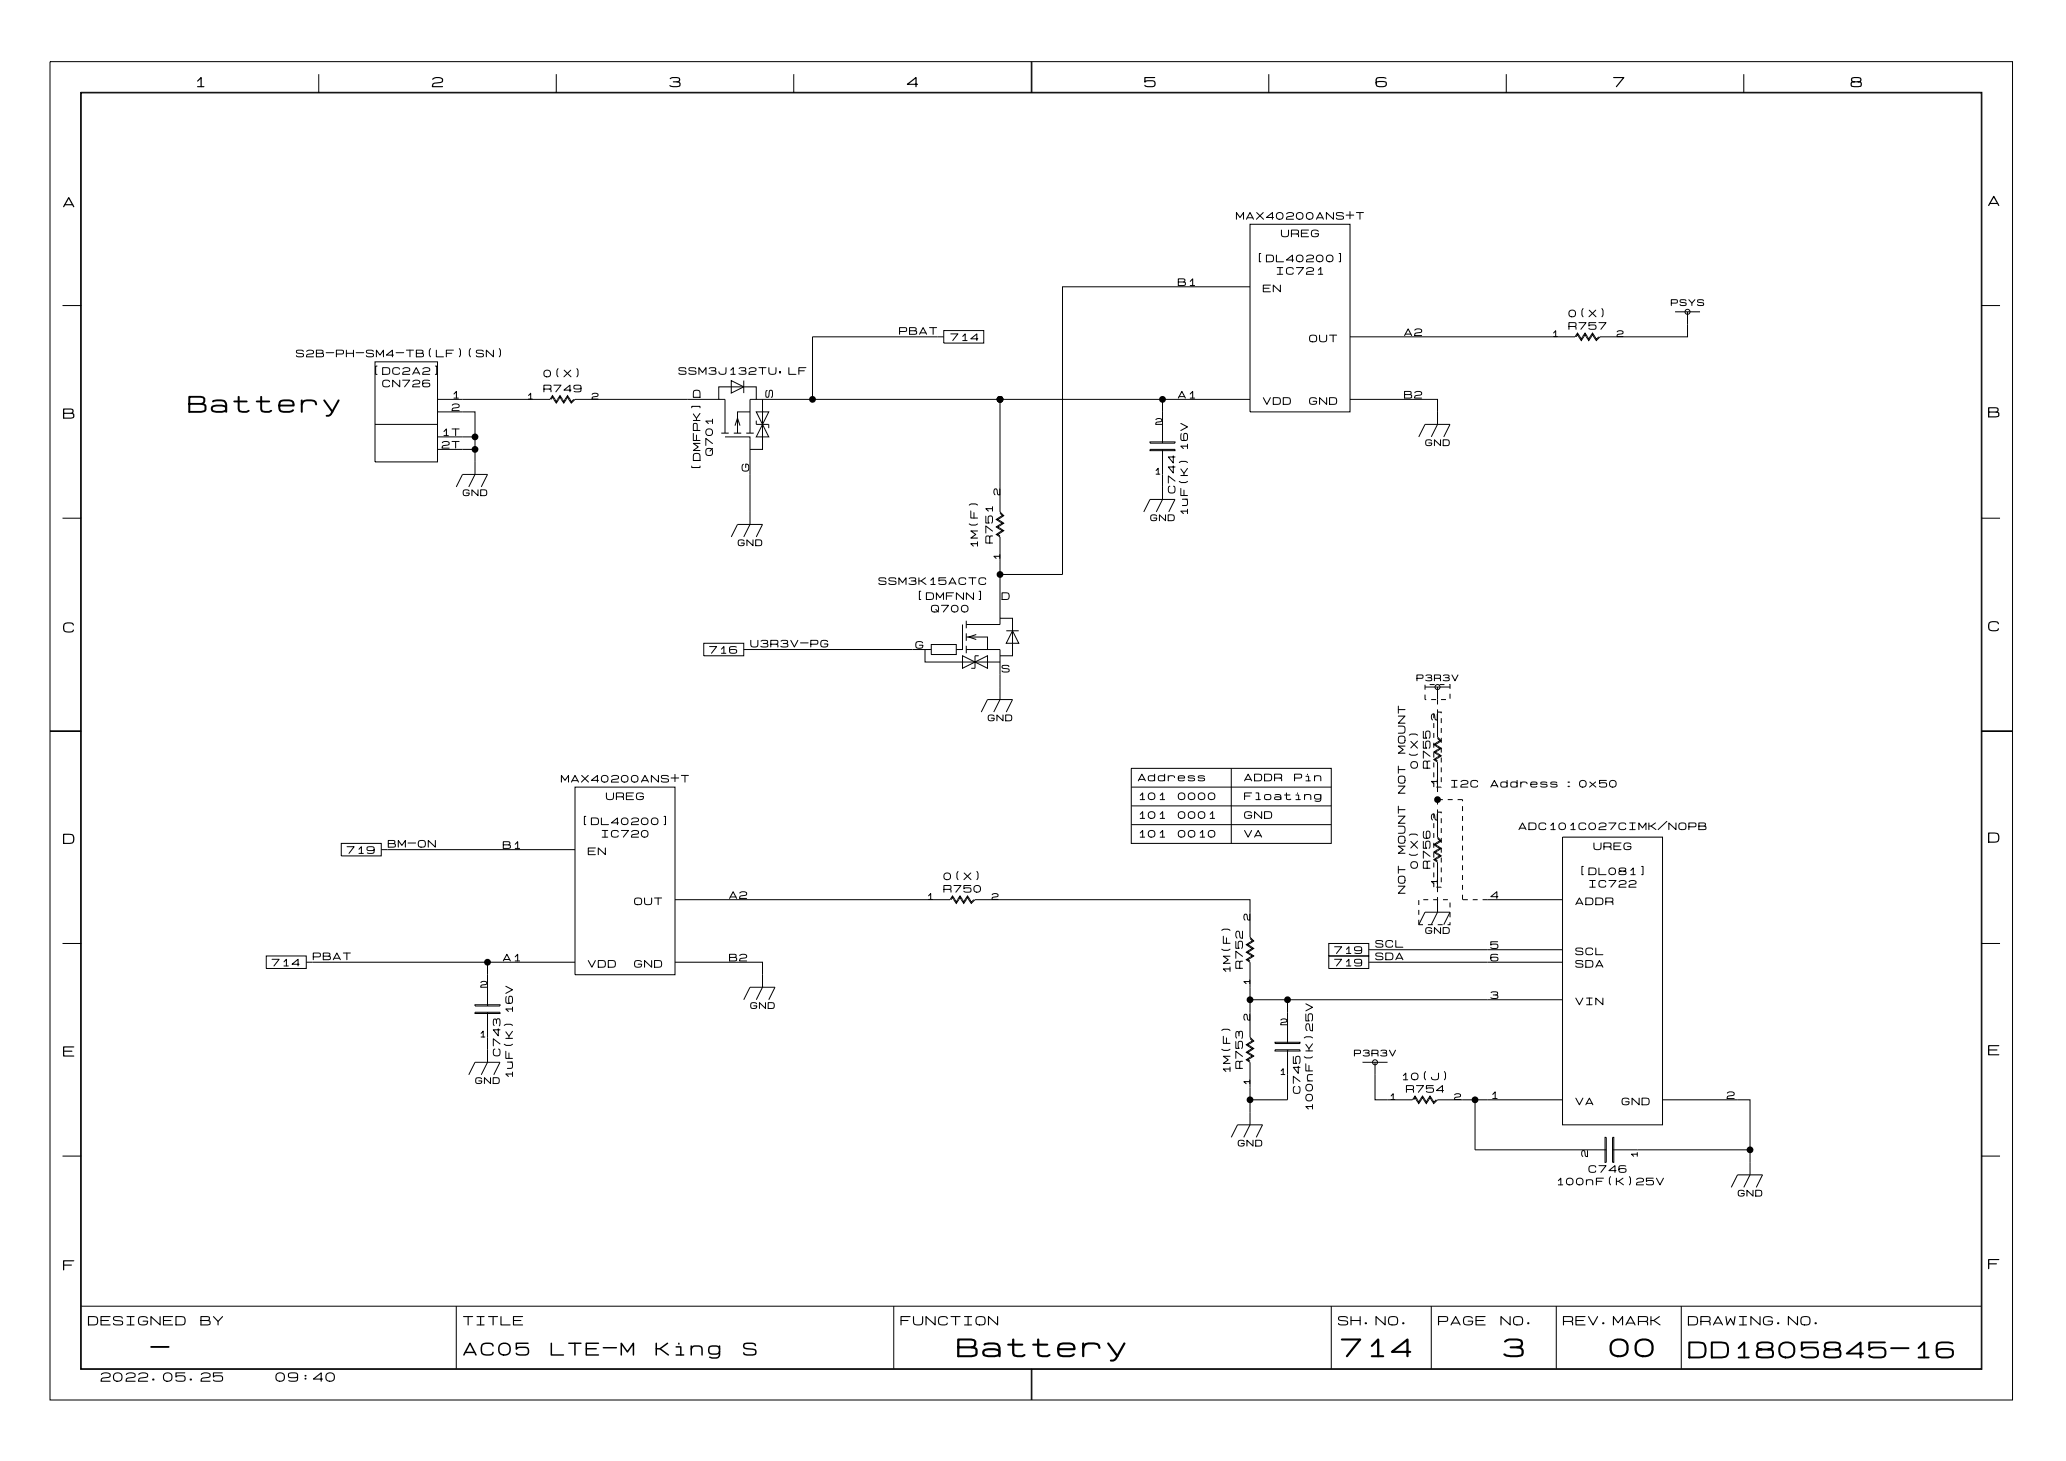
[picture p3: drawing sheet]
<svg xmlns="http://www.w3.org/2000/svg" width="420mm" height="297mm" viewBox="0 0 420 297" stroke-linecap="round" stroke-linejoin="round" font-family="sans-serif">
<g fill="none" stroke="#000" stroke-width=".2">
<path d="M10.2 12.5h398.7v271.8h-398.7zM16.4 18.7h386.3v259.4h-386.3zM16.5 18.9h386.1v259.1h-386.1zM64.8 15.1v3.8M113 15.1v3.8M161.3 15.1v3.8M209.5 12.5v6.4M209.7 12.5v6.4M257.8 15.1v3.8M306.1 15.1v3.8M354.3 15.1v3.8M254 45.5h20.3v38.1h-20.3z"/>
<path d="M254 58.2h-38.1v58.5h-12.7M12.7 62.1h3.8M76.2 73.5h12.7v20.3h-12.7zM148.6 77.3l2.5 1.3-2.5 1.2zM151.1 77.3v2.5M191.8 67.1h8.1v2.6h-8.1zM191.8 68.4h-26.7v12.7M274.3 68.4h45.7l.5-.8 .8 1.3 .8-1.3 .7 1.3 .8-1.3 .8 1.3 .5-.5M340.4 63.3h5M342.9 63.3v5.1h-17.8l-.7 .8-.8-1.3-.8 1.3-.7-1.3-.8 1.3-.8-1.3-.2 .5M402.6 62.1h3.8M76.2 86.2h12.7"/>
<path d="M88.9 81.1h22.9l.5-.8 .7 1.3 .8-1.3 .8 1.3 .7-1.3 .8 1.3 .5-.5M88.9 83.6h7.6v12.7l-1.3 2.6M92.7 98.9l1.3-2.6h5.1l-1.3 2.6M96.5 88.7h-7.6M96.5 91.3h-7.6M112 81.1l.3-.5 .7 1.3 .8-1.3 .8 1.3 .7-1.3 .8 1.3 .7-.8h30.5v6.9M146 81.1v-2.5h7.7v2.5M146.6 88h1.5M147.3 88.7h5.1v17.8l-1.3 2.5M149.1 88h1.5M149.4 86.4l.5-1.5 .5 1.5M151.6 88h1.6"/>
<path d="M152.4 83.6h-2.5v4.4M153.7 85.4v.8h2.5v.7M153.7 83.6h2.5l-1.3 2.6zM154.9 81.1v10.2h-2.5M154.9 86.2l1.3 2.5h-2.5zM203.2 81.1h33M203.2 81.1v22.9l.8 .7-1.3 .8 1.3 .7-1.3 .8 1.3 .8-1.3 .7 .5 .3M203.2 81.1h-50.8v6.9M233.7 91.3h5.1v.2h-5.1zM233.7 89.7h5.1v.3h-5.1zM236.2 91.3v10.1l-1.3 2.6M254 81.1h-17.8v8.9"/>
<path d="M274.3 81.1h17.8v5.1l-1.3 2.5M288.3 88.7l1.3-2.5h5l-1.2 2.5M12.7 105.2h3.8M148.6 109l1.3-2.5h5l-1.2 2.5M203.2 104.2l.5 .5-1.3 .8 1.3 .7-1.3 .8 1.3 .8-1.3 .7 .8 .5v17.8h-6.9M232.4 104l1.3-2.6h5.1l-1.3 2.6M402.6 105.2h3.8M143 130.6h8.1v2.6h-8.1zM151.1 131.9h38.1M188 131.9v2.5h15.2M189.2 130.9h5.1v2h-5.1zM195.6 133.2l2.5 1.2-2.5 1.3z"/>
<path d="M195.6 126.8v5.1h-1.3M196.3 129.4h4.4v2.5M196.3 126.1v1.5M196.3 128.6v1.5M196.3 131.1v1.6M196.3 131.9h6.9v10.2l-1.3 2.5M198.1 134.4l2.6-1.2v2.5zM198.4 128.9l-1.5 .5 1.5 .5M198.9 133.2h-.8v2.5h-.7M203.2 125.6h2.5v7.6h-2.5M204.5 128.1h2.5M205.7 128.1l1.3 2.5h-2.5z"/>
<path d="M289.6 139.1v1M289.6 139.5h5M290.5 139h1M292.1 139.5v3.6M292.5 139h1M294.5 139h.1v.9M10.2 148.4h6.3M10.2 148.5h6.3M116.8 159.8h20.4v38.1h-20.4zM199.4 144.6l1.3-2.5h5l-1.2 2.5M229.9 156h40.6v15.3h-40.6zM229.9 159.8h40.6"/>
<path d="M250.2 156v15.3M289.6 141.1v1h.2M290.8 142.1h1M291.3 144.8v1M291.3 146.8v1M291.3 148.8v1M291.3 150.8v1M291.3 152.8v1M291.3 154.8v1M291.3 156.8v1M291.3 158.8v1M292.1 144.6h.8v.2"/>
<path d="M292.1 144.1v5.6l.8 .7-1.3 .8 1.3 .8-1.3 .7 1.3 .8-1.3 .8 .5 .2M292.1 149.9l.5 .5-1.3 .8 1.3 .8-1.3 .7 1.3 .8-1.3 .8 .8 .5v6M292.8 142.1h1M292.9 159.8h-1M292.9 145.8v1M292.9 147.8v1M292.9 149.8v1M292.9 151.8v1M292.9 153.8v1M292.9 155.8v1M292.9 157.8v1M294.6 140.9v1"/>
<path d="M402.6 148.4h6.3M402.6 148.5h6.3M69.3 171.3h8.2v2.5h-8.2zM77.5 172.5h39.3M229.9 163.7h40.6M229.9 167.5h40.6M291.3 165.2v1M291.3 167.2v1M291.3 169.2v1M291.3 171.2v1M291.3 173.2v1M291.3 175.2v1"/>
<path d="M291.3 177.2v1M291.3 179.2v1M292.1 164.9h.8v.3M292.1 170.3l.5 .5-1.3 .7 1.3 .8-1.3 .7 1.3 .8-1.3 .8 .8 .5v6.1M292.1 164.4v5.6l.8 .8-1.3 .7 1.3 .8-1.3 .7 1.3 .8-1.3 .8 .5 .2M292.1 161.8v1.6M292.2 162.4h1M292.9 166.2v1M292.9 168.2v1M292.9 170.2v1M292.9 172.2v1M292.9 174.2v1"/>
<path d="M292.9 176.2v1M292.9 178.2v1M294.2 162.4h1M296.2 162.4h1v.3M297.2 163.7v1M297.2 165.7v1M297.2 167.7v1M297.2 169.7v1M297.2 171.7v1M297.2 173.7v1M297.2 175.7v1M297.2 177.7v1"/>
<path d="M297.2 179.7v1M317.5 170h20.3v58.4h-20.3zM12.7 191.6h3.8M54.1 194.1h8.1v2.6h-8.1zM62.2 195.4h36.9M116.8 195.4h-17.7v8.9M137.2 182.7h55.8l.5-.8 .8 1.3 .8-1.3 .7 1.3 .8-1.3 .8 1.3 .5-.5M137.2 195.4h17.7v5.1l-1.2 2.5M193.3 182.7l.2-.5 .8 1.3 .8-1.3 .7 1.3 .8-1.3 .8 1.3 .7-.8h55.9v7.6l.8 .8-1.3 .7 1.3 .8-1.3 .8 1.3 .7-1.3 .8 .5 .2M254 190.6l.5 .5-1.3 .7 1.3 .8-1.3 .8 1.3 .7-1.3 .8 .8 .5v15.2l.8 .8-1.3 .8 1.3 .7-1.3 .8 1.3 .8-1.3 .7 .5 .3M270 191.6h8.1v2.5h-8.1zM270 194.1h8.1v2.6h-8.1z"/>
<path d="M288.3 187.8h.8M288.3 182.8v1M288.3 184.8v1M288.3 186.8v1M289.2 182.7h1M290.1 187.8h1M291.2 182.7h1M292.1 182.2v3l-1.3 2.6M292.1 187.8h1M292.9 180.2h-1M293.2 182.7h1M294.6 187.3v.5h-.5"/>
<path d="M294.6 183.3v1M294.6 185.3v1M294.6 185.2h-5l-1.3 2.6M294.6 185.2l-1.2 2.6M297.2 181.7v1M297.3 182.7h1M299.3 182.7h1M317.5 182.7h-16.2M317.5 195.4h-39.4M317.5 192.9h-39.4M402.6 191.6h3.8M95.2 218.3l1.3-2.6h5.1l-1.3 2.6"/>
<path d="M96.5 205.6h5.1v.2h-5.1zM96.5 204h5.1v.3h-5.1zM99.1 205.6v10.1l-1.3 2.6M151.1 203l1.3-2.5h5.1l-1.3 2.5M254 210.9l.5 .5-1.3 .8 1.3 .7-1.3 .8 1.3 .8-1.3 .7 .8 .5v12.7l-1.3 2.6M254 203h63.5M259.1 213.2h5.1v.2h-5.1zM259.1 211.7h5.1v.2h-5.1zM261.6 203v8.9M261.6 213.2v10.1h-7.6M276.9 215.7h5M279.4 215.7v7.6h7.6l.5-.7 .8 1.2 .8-1.2 .7 1.2 .8-1.2 .7 1.2 .5-.5"/>
<path d="M12.7 234.8h3.8M250.2 231l1.3-2.6h5l-1.2 2.6M299.7 223.3v10.2h26.7M317.5 223.3h-25.4l-.8 .8-.7-1.3-.8 1.3-.7-1.3-.8 1.3-.8-1.3-.2 .5M326.1 231h.3v5h-.3zM327.7 231h.2v5h-.2zM337.8 223.3h17.8v15.3l-1.3 2.5M355.6 233.5h-27.9M402.6 234.8h3.8M351.8 241.1l1.3-2.5h5l-1.2 2.5M16.5 265.3h386.1M92.7 265.3v12.7"/>
<path d="M181.6 265.3v12.7M209.5 278v6.3M209.7 278v6.3M270.5 265.3v12.7M290.8 265.3v12.7M316.2 265.3v12.7M341.6 265.3v12.7"/>
<circle cx="342.9" cy="63.3" r=".51"/>
<circle cx="292.1" cy="139.5" r=".51"/>
<circle cx="279.4" cy="215.7" r=".51"/>
</g>
<g fill="#000">
<circle cx="96.5" cy="88.7" r=".7"/>
<circle cx="96.5" cy="91.3" r=".7"/>
<circle cx="165.1" cy="81.1" r=".7"/>
<circle cx="203.2" cy="81.1" r=".7"/>
<circle cx="236.2" cy="81.1" r=".7"/>
<circle cx="203.2" cy="116.7" r=".7"/>
<circle cx="292.1" cy="162.4" r=".7"/>
<circle cx="99.1" cy="195.4" r=".7"/>
<circle cx="254" cy="203" r=".7"/>
<circle cx="261.6" cy="203" r=".7"/>
<circle cx="254" cy="223.3" r=".7"/>
<circle cx="299.7" cy="223.3" r=".7"/>
<circle cx="355.6" cy="233.5" r=".7"/>
</g>
<g font-size="5.1">
<text x="194.3" y="276.3">Battery</text>
<text x="272.3" y="276.3">714</text>
<text x="305.3" y="276.3">3</text>
<text x="326.9" y="276.3">00</text>
</g>
<g font-size="4.6">
<text x="38.1" y="84.4">Battery</text>
<text x="30.5" y="276.2">-</text>
<text x="342.9" y="276.5">DD1805845-16</text>
</g>
<g font-size="3.6">
<text x="94" y="275.8">AC05</text>
<text x="111.8" y="275.8">LTE-M</text>
<text x="133.1" y="275.8">King</text>
<text x="150.8" y="275.8">S</text>
</g>
<g font-size="2.8">
<text x="39.4" y="18.1">1</text>
<text x="87.6" y="18.1">2</text>
<text x="135.9" y="18.1">3</text>
<text x="184.1" y="18.1">4</text>
<text x="232.4" y="18.1">5</text>
<text x="279.4" y="18.1">6</text>
<text x="327.7" y="18.1">7</text>
<text x="375.9" y="18.1">8</text>
<text x="12.7" y="42.5">A</text>
<text x="403.9" y="42.2">A</text>
<text x="12.7" y="85.4">B</text>
<text x="403.9" y="85.1">B</text>
<text x="12.7" y="128.8">C</text>
<text x="403.9" y="128.6">C</text>
<text x="12.7" y="171.7">D</text>
<text x="403.9" y="171.5">D</text>
<text x="12.7" y="214.9">E</text>
<text x="403.9" y="214.7">E</text>
<text x="12.7" y="258.4">F</text>
<text x="403.9" y="258.1">F</text>
</g>
<g font-size="2.5">
<text x="17.8" y="269.5">DESIGNED</text>
<text x="40.6" y="269.5">BY</text>
<text x="94" y="269.5">TITLE</text>
<text x="182.9" y="269.5">FUNCTION</text>
<text x="271.8" y="269.5">SH.NO.</text>
<text x="292.1" y="269.5">PAGE</text>
<text x="304.8" y="269.5">NO.</text>
<text x="317.5" y="269.5">REV.MARK</text>
<text x="342.9" y="269.5">DRAWING.NO.</text>
<text x="20.3" y="280.9">2022.05.25</text>
<text x="55.9" y="280.9">09:40</text>
</g>
<g font-size="2">
<text x="251.1" y="44.9">MAX40200ANS+T</text>
<text x="255.1" y="53.5">[DL40200]</text>
<text x="260.2" y="48.4">UREG</text>
<text x="239.3" y="58.3">B1</text>
<text x="256.5" y="59.6">EN</text>
<text x="259.2" y="56.1">IC721</text>
<text x="318.6" y="64.7">0(X)</text>
<text x="182.6" y="68.2">PBAT</text>
<text x="193" y="69.5">714</text>
<text x="265.9" y="69.8">OUT</text>
<text x="285.2" y="68.5">A2</text>
<text x="318.6" y="67.2">R757</text>
<text x="60.1" y="72.8">S2B-PH-SM4-TB(LF)(SN)</text>
<text x="75.6" y="76.4">[DC2A2]</text>
<text x="110.4" y="76.9">0(X)</text>
<text x="137.8" y="76.4">SSM3J132TU,LF</text>
<text x="77.6" y="78.9">CN726</text>
<text x="91.7" y="83.7">2</text>
<text x="91.7" y="81.2">1</text>
<text x="110.4" y="79.9">R749</text>
<text x="142.6" y="80.8" transform="rotate(-90 142.6 80.8)">D</text>
<text x="157.3" y="80.8" transform="rotate(-90 157.3 80.8)">S</text>
<text x="239.3" y="81.2">A1</text>
<text x="256.5" y="82.5">VDD</text>
<text x="265.9" y="82.5">GND</text>
<text x="285.2" y="81.2">B2</text>
<text x="89.7" y="88.8">1T</text>
<text x="89.7" y="91.4">2T</text>
<text x="142.6" y="95.7" transform="rotate(-90 142.6 95.7)">[DMFPK]</text>
<text x="145.1" y="92.7" transform="rotate(-90 145.1 92.7)">Q701</text>
<text x="152.5" y="95.8" transform="rotate(-90 152.5 95.8)">G</text>
<text x="239.1" y="100.3" transform="rotate(-90 239.1 100.3)">C744</text>
<text x="241.7" y="104.8" transform="rotate(-90 241.7 104.8)">1uF(K) 16V</text>
<text x="199" y="111.5" transform="rotate(-90 199 111.5)">1M(F)</text>
<text x="202" y="110.4" transform="rotate(-90 202 110.4)">R751</text>
<text x="178.4" y="119">SSM3K15ACTC</text>
<text x="186.1" y="122.1">[DMFNN]</text>
<text x="189.1" y="124.6">Q700</text>
<text x="203.5" y="122.1">D</text>
<text x="152.4" y="131.7">U3R3V-PG</text>
<text x="185.9" y="132">G</text>
<text x="144" y="133">716</text>
<text x="203.5" y="136.8">S</text>
<text x="285.8" y="153.1" transform="rotate(-90 285.8 153.1)">MOUNT</text>
<text x="113.9" y="159.2">MAX40200ANS+T</text>
<text x="231.1" y="158.9">Address</text>
<text x="252.7" y="158.9">ADDR</text>
<text x="262.9" y="158.9">Pin</text>
<text x="285.8" y="161.2" transform="rotate(-90 285.8 161.2)">NOT</text>
<text x="288.4" y="156.2" transform="rotate(-90 288.4 156.2)">0(X)</text>
<text x="290.9" y="156.2" transform="rotate(-90 290.9 156.2)">R755</text>
<text x="294.6" y="160.2">I2C</text>
<text x="302.8" y="160.2">Address：0x50</text>
<text x="118" y="167.8">[DL40200]</text>
<text x="123.1" y="162.7">UREG</text>
<text x="231.1" y="166.5">101</text>
<text x="231.1" y="162.7">101</text>
<text x="239.3" y="166.5">0001</text>
<text x="239.3" y="162.7">0000</text>
<text x="252.7" y="166.5">GND</text>
<text x="252.7" y="162.7">Floating</text>
<text x="70.4" y="173.7">719</text>
<text x="78.7" y="172.4">BM-ON</text>
<text x="102.1" y="172.6">B1</text>
<text x="119.4" y="173.9">EN</text>
<text x="122" y="170.4">IC720</text>
<text x="231.1" y="170.4">101</text>
<text x="239.3" y="170.4">0010</text>
<text x="252.7" y="170.4">VA</text>
<text x="285.8" y="173.4" transform="rotate(-90 285.8 173.4)">MOUNT</text>
<text x="308.5" y="168.8">ADC101C027CIMK/NOPB</text>
<text x="323.7" y="172.9">UREG</text>
<text x="191.6" y="179">0(X)</text>
<text x="288.4" y="176.5" transform="rotate(-90 288.4 176.5)">0(X)</text>
<text x="290.9" y="176.5" transform="rotate(-90 290.9 176.5)">R756</text>
<text x="320.7" y="178">[DL081]</text>
<text x="128.8" y="184.1">OUT</text>
<text x="148.1" y="182.8">A2</text>
<text x="191.6" y="181.5">R750</text>
<text x="285.8" y="181.6" transform="rotate(-90 285.8 181.6)">NOT</text>
<text x="302.8" y="182.8">4</text>
<text x="320" y="184.1">ADDR</text>
<text x="322.7" y="180.5">IC722</text>
<text x="55.1" y="196.5">714</text>
<text x="63.5" y="195.2">PBAT</text>
<text x="102.1" y="195.5">A1</text>
<text x="119.4" y="196.8">VDD</text>
<text x="128.8" y="196.8">GND</text>
<text x="148.1" y="195.5">B2</text>
<text x="250.3" y="197.8" transform="rotate(-90 250.3 197.8)">1M(F)</text>
<text x="252.8" y="196.8" transform="rotate(-90 252.8 196.8)">R752</text>
<text x="271" y="196.5">719</text>
<text x="271" y="194">719</text>
<text x="279.4" y="195.2">SDA</text>
<text x="279.4" y="192.7">SCL</text>
<text x="302.8" y="193">5</text>
<text x="302.8" y="195.5">6</text>
<text x="320" y="194.2">SCL</text>
<text x="320" y="196.8">SDA</text>
<text x="302.8" y="203.1">3</text>
<text x="320" y="204.4">VIN</text>
<text x="102" y="214.6" transform="rotate(-90 102 214.6)">C743</text>
<text x="104.5" y="219.1" transform="rotate(-90 104.5 219.1)">1uF(K) 16V</text>
<text x="250.3" y="218.1" transform="rotate(-90 250.3 218.1)">1M(F)</text>
<text x="252.8" y="217.1" transform="rotate(-90 252.8 217.1)">R753</text>
<text x="284.6" y="219.6">10(J)</text>
<text x="264.5" y="222.2" transform="rotate(-90 264.5 222.2)">C745</text>
<text x="267.1" y="225.8" transform="rotate(-90 267.1 225.8)">100nF(K)25V</text>
<text x="285.6" y="222.2">R754</text>
<text x="302.8" y="223.4">1</text>
<text x="320" y="224.7">VA</text>
<text x="329.4" y="224.7">GND</text>
<text x="350.8" y="223.4">2</text>
<text x="322.7" y="238.4">C746</text>
<text x="316.1" y="241">100nF(K)25V</text>
</g>
<g font-size="1.8">
<text x="339.5" y="62.4">PSYS</text>
<text x="315.2" y="68.7">1</text>
<text x="328.4" y="68.7">2</text>
<text x="106.9" y="81.4">1</text>
<text x="120.1" y="81.4">2</text>
<text x="234.7" y="86.5">2</text>
<text x="289.6" y="90.8">GND</text>
<text x="94" y="101">GND</text>
<text x="203.5" y="100.7" transform="rotate(-90 203.5 100.7)">2</text>
<text x="234.4" y="96.6">1</text>
<text x="233.7" y="106">GND</text>
<text x="149.9" y="111.1">GND</text>
<text x="203.5" y="113.9" transform="rotate(-90 203.5 113.9)">1</text>
<text x="287.8" y="138.6">P3R3V</text>
<text x="200.7" y="146.7">GND</text>
<text x="292.4" y="146.4" transform="rotate(-90 292.4 146.4)">2</text>
<text x="292.4" y="159.6" transform="rotate(-90 292.4 159.6)">1</text>
<text x="292.4" y="166.7" transform="rotate(-90 292.4 166.7)">2</text>
<text x="292.4" y="179.9" transform="rotate(-90 292.4 179.9)">1</text>
<text x="188.2" y="183">1</text>
<text x="201.4" y="183">2</text>
<text x="254.3" y="187" transform="rotate(-90 254.3 187)">2</text>
<text x="289.6" y="189.9">GND</text>
<text x="97.5" y="200.8">2</text>
<text x="254.3" y="200.2" transform="rotate(-90 254.3 200.2)">1</text>
<text x="152.4" y="205.1">GND</text>
<text x="254.3" y="207.3" transform="rotate(-90 254.3 207.3)">2</text>
<text x="260.1" y="208.4">2</text>
<text x="97.3" y="210.9">1</text>
<text x="275.1" y="214.8">P3R3V</text>
<text x="96.5" y="220.3">GND</text>
<text x="254.3" y="220.5" transform="rotate(-90 254.3 220.5)">1</text>
<text x="259.8" y="218.5">1</text>
<text x="282.2" y="223.6">1</text>
<text x="295.4" y="223.6">2</text>
<text x="251.5" y="233">GND</text>
<text x="322.9" y="235" transform="rotate(-90 322.9 235)">2</text>
<text x="333" y="235.3" transform="rotate(-90 333 235.3)">1</text>
<text x="353.1" y="243.2">GND</text>
</g>
</svg>
